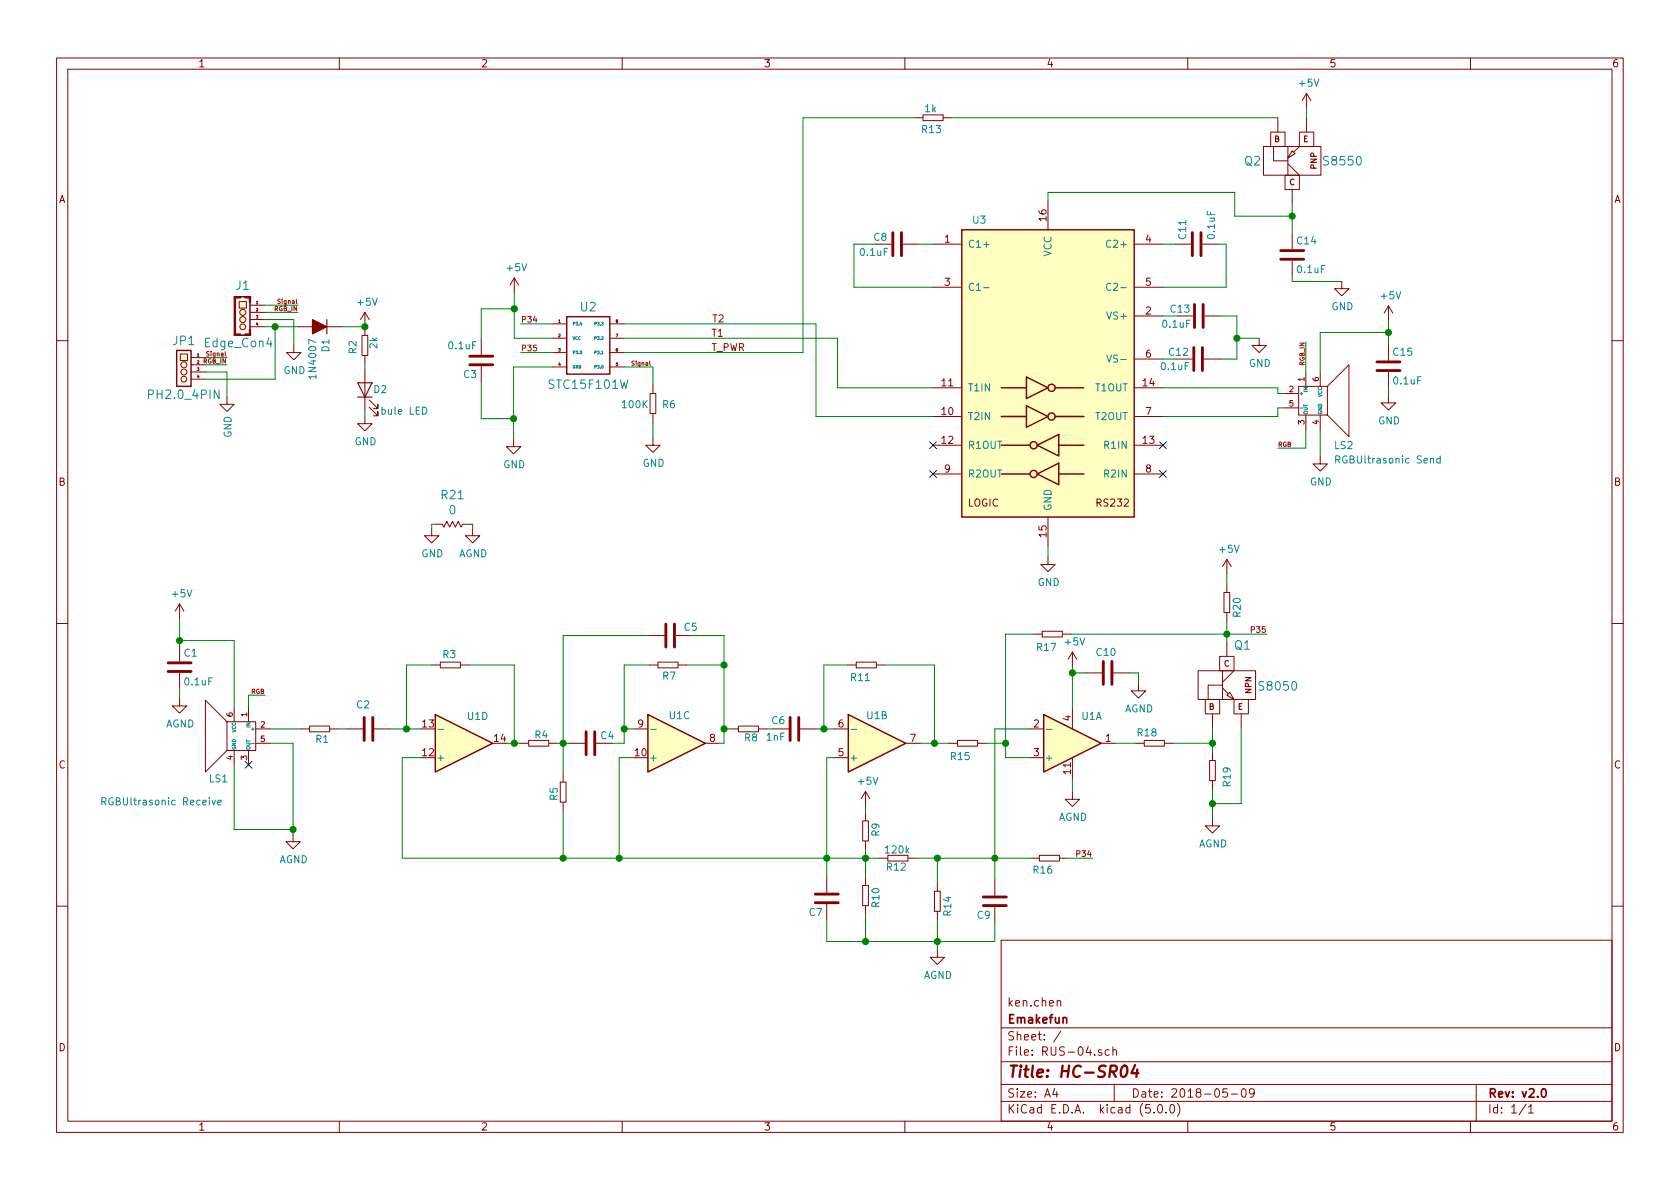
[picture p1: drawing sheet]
<svg xmlns="http://www.w3.org/2000/svg" width="297mm" height="210mm" viewBox="0 0 297 210" stroke-linecap="round" stroke-linejoin="round" font-family="sans-serif">
<g fill="none" stroke="#840000" stroke-width=".18">
<path d="M10 10.3h277v189.9h-277zM12 12.2h273v186.1h-273zM60 10.3v1.9M110 10.3v1.9M160 10.3v1.9M210 10.3v1.9M231 16.5v2.5M231 16.5l-.7 1.3M231 16.5l.8 1.3M260 10.3v1.9M161.7 20.8h1.5M163.2 20.3h3.6v1h-3.6z"/>
<path d="M166.8 20.8h1.5M185.3 35.6v5M223.4 25.9h10.2v5.1h-10.2zM224.7 23.4h2.5v2.5h-2.5zM225.2 25.9v2.5h2.5M225.9 20.8v2.6M227.2 31h2.5v2.5h-2.5zM227.7 29l2 2M227.7 25.9v5.1M228.5 26.7l.5 .5-1.3 .7zM228.5 33.5v2.6M229.7 23.4h2.6v2.5h-2.6z"/>
<path d="M229.7 25.9l-1 1M231 20.8v2.6M41.5 52.4h2.7v6.9h-2.7zM42.3 53.3h1.3v1.2h-1.3zM44.2 57.8h2.5M44.2 53.5v4.8M44.2 54h2.5M44.2 55.2h2.5M44.2 56.5h2.5M52.7 57.8h7.6M64 59.3h1v3.6h-1zM64.5 55.2v4.1"/>
<path d="M64.5 55.2l-.7 1.3M64.5 55.2l.8 1.3M85.1 59.9v2.8M90.9 49.1l-.7 1.3M90.9 49.1v2.6M90.9 49.1l.8 1.3M97.7 57.3h2.5M97.7 59.8h2.5M107.8 57.3h2.6M107.8 59.8h2.6M154.8 43.2h2.8M159.6 43.2h2.8"/>
<path d="M165 43.2h5.1M165 50.8h5.1M200.5 43.2h5.1M200.5 55.9h5.1M200.5 50.8h5.1M207.8 43.2h2.8M208.2 55.9h2.7M212.6 43.2h2.8M213 55.9h2.8M222.6 59.8v1.3h1.3l-1.3 1.3-1.2-1.3h1.2M228.5 41.3v2.8M228.5 46.1v2.8"/>
<path d="M237.2 49.8v1.2h1.3l-1.3 1.3-1.2-1.3h1.2M245.5 54.1v2.5M245.5 54.1l-.8 1.3M245.5 54.1l.8 1.3M10 60.2h2M31.9 62.6h1.2v1.1h-1.2zM33.8 63.2h2.5M33.8 64.5h2.5M33.8 65.8h2.5M33.8 67.1h2.5M40.1 70.2v1.3h1.3l-1.3 1.3-1.2-1.3h1.2M51.9 61.1v1.3h1.3l-1.3 1.2-1.2-1.2h1.2"/>
<path d="M64.5 73.7v1.2h1.3l-1.3 1.3-1.3-1.3h1.3M64.5 62.9v1.5M64.5 65.1v7.7M65.3 72l1.5 1.5v-.7v.7h-.8M65.3 70.7l1.5 1.6v-.8v.8h-.8M85.1 64.8v2.8M90.8 77.7v1.3h1.3l-1.3 1.3-1.3-1.3h1.3M97.7 62.4h2.5M97.7 64.9h2.5M107.8 62.4h2.6M107.8 64.9h2.6M114.9 69.6h1.1v3.5h-1.1z"/>
<path d="M115.4 77.5v1.2h1.3l-1.3 1.3-1.2-1.3h1.2M115.4 68.1v1.5M115.4 73.2v1.5M165 73.7h5.1M165 68.6h5.1M165 78.7h5.1M200.5 63.5h5.1M200.5 73.7h5.1M200.5 68.6h5.1M200.5 78.7h5.1M208 63.5h2.8M212.9 63.5h2.7"/>
<path d="M227.1 69.6h2.5M227.1 72.1h2.5M230.9 65.8v2.5M230.9 73.4v2.5M233.4 65.8v2.5M233.4 73.4v2.5M234.7 68.3l3.8-3.8v12.7l-3.8-3.8h-5.1v-5.1h5.1v5.1M245.5 70v1.2h1.3l-1.3 1.3-1.3-1.3h1.3M245.5 61v2.7M245.5 65.8v2.8M285 60.2h2M76.3 93.5v1.2h1.3l-1.3 1.3-1.2-1.3h1.2"/>
<path d="M76.7 92.7h1.5M78.2 92.7l.3 .5 .5-1 .5 1 .5-1 .5 1 .5-1 .5 1 .3-.5M81.8 92.7h1.5M83.6 93.5v1.2h1.2l-1.2 1.3-1.3-1.3h1.3M165 83.8h5.1M185.3 98.5v1.3h1.3l-1.3 1.3-1.3-1.3h1.3M185.3 91.4v5.1M200.5 83.8h5.1M216.9 98.9v2.6M216.9 98.9l-.7 1.3M216.9 98.9l.8 1.3M233.4 80.8v1.2h1.3l-1.3 1.3-1.2-1.3h1.2"/>
<path d="M10 110.3h2M31.7 106.8v2.5M31.7 114.2v2.8M31.7 119v2.8M31.7 106.8l-.7 1.3M31.7 106.8l.8 1.3M76.3 117.6h1.5M77.9 117.1h3.5v1h-3.5zM81.4 117.6h1.5M114.7 112.4h2.8M114.8 117.6h1.5M116.3 117.1h3.6v1h-3.6z"/>
<path d="M119.5 112.4h2.8M119.9 117.6h1.5M149.9 117.6h1.5M151.4 117.1h3.5v1h-3.5zM155 117.6h1.5M182.8 112.1h1.5M184.3 111.6h3.5v1h-3.5zM187.9 112.1h1.5M189.6 115.3v2.6M189.6 115.3l-.8 1.3M189.6 115.3l.8 1.3M192 119h2.8"/>
<path d="M196.8 119h2.8M211.8 118.6h10.2v5.1h-10.2zM215.6 116.1h2.6v2.5h-2.6zM216.2 118.6v5.1M216.4 104.8h1v3.5h-1zM216.9 103.2v1.5M216.9 108.4v1.4M216.9 113.5v2.6M218.2 118.6l-2 2M285 110.3h2M31.7 123.6v1.2h1.3l-1.3 1.3-1.2-1.3h1.2M40.1 127.6l-3.8-3.8v12.7l3.8-3.8h5.1v-5.1h-5.1v5.1"/>
<path d="M41.4 125.1v2.5M41.4 132.7v2.5M43.9 125.1v2.5M43.9 132.7v2.5M45.2 128.9h2.6M45.2 131.4h2.6M53.2 128.9h1.5M54.7 128.4h3.6v1h-3.6zM58.3 128.9h1.5M61.3 128.9h2.8M66.2 128.9h2.8M91.9 131.4h1.5"/>
<path d="M93.5 130.9h3.5v1h-3.5zM97.1 131.4h1.5M99.1 138.3h1v3.6h-1zM99.6 136.8v1.5M100.6 131.4h2.8M105.4 131.4h2.8M112 128.9h2.6M124.7 131.4h2.6M129 128.9h1.5M130.6 128.4h3.5v1h-3.5zM134.1 128.9h1.5M136.7 128.9h2.7"/>
<path d="M141.5 128.9h2.8M147.4 128.9h2.6M147.4 134h2.6M153 139.9v2.6M153 139.9l-.7 1.3M153 139.9l.8 1.3M160.1 131.4h2.6M167.8 131.4h1.5M169.3 130.9h3.5v1h-3.5zM172.9 131.4h1.5M182 128.9h2.5M182 134h2.5"/>
<path d="M189.6 125.1v3.8M189.6 134v3.8M194.7 131.4h2.5M200.8 131.4h1.5M201.3 120.9v1.3h1.3l-1.3 1.2-1.3-1.2h1.3M202.3 130.9h3.6v1h-3.6zM205.9 131.4h1.5M213.1 123.7h2.5v2.5h-2.5zM213.9 134.5h1v3.5h-1zM214.4 126.2v2.6M214.4 133v1.5M214.4 138.1v1.5"/>
<path d="M216.2 121.2h-2.6v2.5M216.2 121.7l1 1M216.9 122.9l.5-.5 .8 1.3zM218.2 123.7h2.5v2.5h-2.5zM219.5 126.2v2.6M51.8 147.6v1.2h1.3l-1.3 1.3-1.3-1.3h1.3M99.6 141.9v1.5M146.2 155.1v2.8M146.2 159.9v2.8M152.5 156.6h1v3.5h-1zM152.5 145.2h1v3.5h-1zM153 143.6v1.5"/>
<path d="M153 148.7v1.5M153 155.1v1.5M155.4 151.8h1.5M157 151.3h3.5v1h-3.5zM160.6 151.8h1.5M165.2 157.6h1v3.6h-1zM165.7 156.1v1.5M175.9 155.6v2.8M182.2 151.8h1.5M183.8 151.3h3.5v1h-3.5zM187.4 151.8h1.4M189.6 140.1v1.2h1.3l-1.3 1.3-1.3-1.3h1.3"/>
<path d="M214.4 144.8v1.2h1.2l-1.2 1.3-1.3-1.3h1.3M10 160.2h2M153 160.2v1.5M165.7 168v1.3h1.3l-1.3 1.3-1.2-1.3h1.2M165.7 161.2v1.5M175.9 160.4v2.8M177 166.3h108v32h-108zM186.9 177.1l.2-.2 .4 .1 .1 .9M285 160.2h2M60 198.3v1.9M110 198.3v1.9M160 198.3v1.9"/>
<path d="M177 194.8h108M177 191.8h108M177 187.8h108M177 181.8h108M186.5 192.5l-.4 1h1M186.8 193v1M187.6 182.3l-1.3 2M194.8 185.7a.37 .37 0 0 0-.6 .1l.1 .2 .5 .2v.1l-.2 .3-.4-.1M196.1 185.7l-.4-.1-.3 .3 .1 .6 .2 .1 .4-.1M196.8 185.7a.37 .37 0 0 1 .6 .1v.8M196.8 185.1v1.5M197 191.8v3"/>
<path d="M204 196.7v.1M204.8 195.5l.4-.2a.94 .94 0 0 1 0 1.5 .79 .79 0 0 1-.4-1.3zM206.2 196.7v.1M207 195.4l.3-.1a.94 .94 0 0 1 0 1.5 .82 .82 0 0 1-.3-1.4zM208.2 195.1a1.71 1.71 0 0 1 0 2.3M210 198.3v1.9M217 192.5h-.7l-.1 .7 .2-.1 .5 .1 .1 .2v.5l-.2 .1-.6-.1M217.7 193.5h1.1M219.6 192.7l.4-.2a.94 .94 0 0 1 0 1.5 .82 .82 0 0 1-.4-1.3zM221.8 193.2l-.3 .3h-.3l-.3-.3v-.4l.2-.2 .4-.1 .2 .2a1.13 1.13 0 0 1-.2 1.2l-.4 .1M260 198.3v1.9M261 191.8v6.5"/>
<path d="M269.8 195.2l-1.2 2M270.3 195.8l.4-.5v1.5M270.3 196.8h.8"/>
<circle cx="42.9" cy="55.2" r=".53"/>
<circle cx="42.9" cy="56.5" r=".53"/>
<circle cx="42.9" cy="57.8" r=".51"/>
<circle cx="32.5" cy="64.5" r=".53"/>
<circle cx="32.5" cy="65.8" r=".53"/>
<circle cx="32.5" cy="67.1" r=".51"/>
</g>
<path d="M188 180.1l.2-.2 .3 .1 .1 .9M272.7 192.7l.2-.2a.81 .81 0 0 1 .6 .6 .81 .81 0 0 1-.3 .8l-.2 .1a.79 .79 0 0 1-.3-1.3z" fill="none" stroke="#840000" stroke-width=".3"/>
<path d="M198.6 188.5a.43 .43 0 0 1 .4 0 .43 .43 0 0 1 .3 .3 1.15 1.15 0 0 1-.8 1.6 1.3 1.3 0 0 1 .1-1.9zM200.7 188.3l-.6 1.5h1.2M201.1 189.1l-.2 1.3" fill="none" stroke="#840000" stroke-width=".41"/>
<g fill="none" stroke="#840000" stroke-width=".51">
<path d="M157.9 41.1v4.1M159.4 41.1v4.1M210.8 41.1v4.1M211.2 53.8v4.1M212.3 41.1v4.1M212.7 53.8v4.1M226.4 45.8h4.1M226.4 44.3h4.1M83.1 63h4M83.1 64.5h4M211.1 61.5v4M212.6 61.5v4"/>
<path d="M243.5 65.5h4M243.5 64h4M29.7 118.7h4.1M29.7 117.2h4.1M117.7 110.4v4M119.3 110.4v4M195.1 117v4M196.6 117v4M64.4 126.9v4M65.9 126.9v4M103.6 129.4v4.1M105.2 129.4v4.1"/>
<path d="M139.7 126.9v4M141.2 126.9v4M144.1 158.1h4.1M144.1 159.6h4.1M173.9 158.6h4M173.9 160.1h4"/>
</g>
<g fill="#ffffc2" stroke="#ffffc2" stroke-width=".18">
<path d="M170.1 40.6h30.4v50.8h-30.4z"/>
<path d="M228.5 26.7l.5 .5-1.3 .7z"/>
<path d="M184.5 126.4l10.2 5-10.2 5.1z"/>
<path d="M150 126.4l10.1 5-10.1 5.1z"/>
<path d="M114.6 126.4l10.1 5-10.1 5.1z"/>
<path d="M77 126.4l10.1 5-10.1 5.1z"/>
<path d="M216.9 122.9l.5-.5 .8 1.3z"/>
<path d="M42.3 53.3h1.3v1.2h-1.3z"/>
<path d="M31.9 62.6h1.2v1.1h-1.2z"/>
<circle cx="42.9" cy="57.8" r=".51"/>
<circle cx="42.9" cy="56.5" r=".53"/>
<circle cx="42.9" cy="55.2" r=".53"/>
<circle cx="32.5" cy="67.1" r=".51"/>
<circle cx="32.5" cy="65.8" r=".53"/>
<circle cx="32.5" cy="64.5" r=".53"/>
</g>
<g fill="none" stroke="#840000" stroke-width=".25">
<path d="M100.2 56h7.6v10.2h-7.6zM170.1 40.6h30.4v50.8h-30.4zM31.2 62h2.6v6.3h-2.6zM177 73.7h4.5M177 68.6h4.5M177 78.7h5.1M181.5 71.7l3.8 2-3.8 1.9zM181.5 66.7l3.8 1.9-3.8 1.9zM183.4 78.7l3.8-1.9v3.8zM186.6 73.7h5M186.6 68.6h5M187.2 78.7h4.4"/>
<path d="M177 83.8h5.1M183.4 83.8l3.8-1.9v3.8zM187.2 83.8h4.4M77 126.4l10.1 5-10.1 5.1zM114.6 126.4l10.1 5-10.1 5.1zM150 126.4l10.1 5-10.1 5.1zM184.5 126.4l10.2 5-10.2 5.1z"/>
<circle cx="182.8" cy="78.7" r=".63"/>
<circle cx="185.9" cy="68.6" r=".63"/>
<circle cx="185.9" cy="73.7" r=".63"/>
<circle cx="182.8" cy="83.8" r=".63"/>
</g>
<g fill="none" stroke="#008484" stroke-width=".18">
<path d="M105.2 59.8h.2v-.2l-.2-.1v.5M105.2 57.2h.2v-.2h-.2v.5M173.9 50.9h1M196.4 42.6a.5 .5 0 0 0-.6 0 .5 .5 0 0 0-.2 .6 .45 .45 0 0 0 .3 .5 .45 .45 0 0 0 .5-.1M196.4 50.2a.5 .5 0 0 0-.6 0 .5 .5 0 0 0-.2 .6 .45 .45 0 0 0 .3 .5 .45 .45 0 0 0 .5-.1M74.7 72a.64 .64 0 0 1 .8 .6 .64 .64 0 0 1-.8 .6zM105.2 64.9l.2-.1v-.2h-.2v.5M105.2 62.3h.2v-.2h-.2v.5M195.7 62.8l.4 1.3 .4-1.3M229.8 72.2h.6M236.2 81.3l.7-.1v-.5l-.7-.1v1.3M254.6 81.1l-.3-.1-.3 .3 .2 .5h.4"/>
<path d="M254.6 80.6v1.3M44.5 131.5h.5M77.4 129h1M115 129h1M150.5 129h1M185 129h1M18 141.7h.6l.1-.2v-.3l-.2-.1h-.5v1.2M37.5 141.5l.3 .8 .3-.8M38.5 141.9l.6-.1v-.3h-.4l-.2 .2 .1 .6h.5"/>
</g>
<path d="M164.4 78.1l1.2 1.2M165.6 78.1l-1.2 1.2M205 78.1l1.2 1.2M206.2 78.1l-1.2 1.2M164.4 83.2l1.2 1.2M165.6 83.2l-1.2 1.2M205 83.2l1.2 1.2M206.2 83.2l-1.2 1.2M43.3 134.6l1.3 1.3M44.6 134.6l-1.3 1.3" fill="none" stroke="#000084" stroke-width=".18"/>
<path d="M114.9 63.8v.7l.1 .1" fill="none" stroke="#c20000" stroke-width=".18"/>
<g fill="none" stroke="#008400" stroke-width=".18">
<path d="M231 19v1.8M161.7 20.8h-19.7v41.6h-31.6M168.3 20.8h57.6M185.3 35.6v-1.6h33v4.2h10.2M228.5 36.1v5.2M46.7 54h6M46.7 55.2h6M46.7 57.8h6M46.7 56.5h5.2v4.6M48.6 57.8v9.3h-12.3M60.3 57.8h4.2M90.9 51.7v8.1h6.8"/>
<path d="M90.9 54.6h-5.8v5.3M92.1 57.3h5.6M110.4 59.8h37.7v8.8h16.9M110.4 57.3h33.9v16.4h20.7M154.8 43.2h-3.8v7.6h14M162.4 43.2h2.6M205.6 43.2h2.2M205.6 55.9h2.6M215.4 43.2h1.4v7.6h-11.2M215.8 55.9h2.9v7.6h-3.1M218.7 59.8h3.9M228.5 48.9v.9h8.7"/>
<path d="M245.5 58.8h-12.1v7M245.5 56.6v4.4M36.3 65.8h3.8v4.4M36.3 64.5h3.8M36.3 63.2h3.8M64.5 64.4v.7M64.5 72.8v.9M85.1 67.6v6.4h5.7M92.1 62.4h5.6M97.7 64.9h-6.9v12.8M110.4 64.9h5v3.2M115.4 74.7v2.8"/>
<path d="M205.6 68.6h20.3v1h1.2M205.6 63.5h2.4M227.1 72.1h-1.2v1.6h-20.3M230.9 60.4v5.4M230.9 75.9v3.3h-5M233.4 75.9v4.9M245.5 68.6v1.4M76.7 92.7h-.4v.8M83.3 92.7h.3v.8M185.3 96.5v2M31.7 113.3h9.7v11.8M31.7 109.3v4.9"/>
<path d="M76.3 117.6h-4.4v11.3M82.9 117.6h8v13.8M114.7 112.4h-15.1v24.4M114.8 117.6h-4.4v13.8h-2.2M121.4 117.6h6.6M122.3 112.4h5.7v19h-.7M149.9 117.6h-4.2v11.3M156.5 117.6h8.7v13.8M182.8 112.1h-5v21.9h4.2M189.4 112.1h34.6M189.6 117.9v7.2M189.6 119h2.4"/>
<path d="M199.6 119h1.7v1.9M216.9 101.5v1.7M216.9 109.8v3.7M31.7 121.8v1.8M41.4 135.2v11.5h10.4M46.9 122.9h-3v2.2M47.8 131.4h4v16.2M47.8 128.9h5.4M59.8 128.9h1.5M69 128.9h5.4M74.4 134h-3.3v17.8h84.3M89.7 131.4h2.2"/>
<path d="M98.6 131.4h2M110.4 128.9h1.6M112 134h-2.5v17.8M128 128.9h1M135.6 128.9h1.1M144.3 128.9h3.1M147.4 134h-1.2v21.1M162.7 131.4h5.1M174.4 131.4h3.4M182 128.9h-6.1v26.7M189.6 137.8v2.3M197.2 131.4h3.6"/>
<path d="M207.4 131.4h7M214.4 128.8v4.2M214.4 139.6v5.2M219.5 128.8v13.3h-5.1M99.6 143.4v8.4M153 142.5v1.1M153 150.2v4.9M162.1 151.8h20.1M165.7 151.8v4.3M188.8 151.8h4.4M146.2 162.7v3.8h29.7v-3.3M153 161.7v4.8"/>
<path d="M165.7 162.7v5.3"/>
</g>
<g fill="#008400" stroke="#008400" stroke-width=".25">
<circle cx="175.9" cy="151.8" r=".51"/>
<circle cx="90.9" cy="54.6" r=".51"/>
<circle cx="90.8" cy="74" r=".51"/>
<circle cx="214.4" cy="131.4" r=".51"/>
<circle cx="214.4" cy="142.1" r=".51"/>
<circle cx="216.9" cy="112.1" r=".51"/>
<circle cx="165.7" cy="151.8" r=".51"/>
<circle cx="153" cy="151.8" r=".51"/>
<circle cx="71.9" cy="128.9" r=".51"/>
<circle cx="90.9" cy="131.4" r=".51"/>
<circle cx="99.6" cy="131.4" r=".51"/>
<circle cx="110.4" cy="128.9" r=".51"/>
<circle cx="128" cy="128.9" r=".51"/>
<circle cx="128" cy="117.6" r=".51"/>
<circle cx="145.7" cy="128.9" r=".51"/>
<circle cx="165.2" cy="131.4" r=".51"/>
<circle cx="153" cy="166.5" r=".51"/>
<circle cx="165.7" cy="166.5" r=".51"/>
<circle cx="146.2" cy="151.8" r=".51"/>
<circle cx="99.6" cy="151.8" r=".51"/>
<circle cx="109.5" cy="151.8" r=".51"/>
<circle cx="189.6" cy="119" r=".51"/>
<circle cx="177.8" cy="131.4" r=".51"/>
<circle cx="228.5" cy="38.2" r=".51"/>
<circle cx="51.8" cy="146.7" r=".51"/>
<circle cx="218.7" cy="59.8" r=".51"/>
<circle cx="245.5" cy="58.8" r=".51"/>
<circle cx="31.8" cy="113.3" r=".51"/>
<circle cx="64.5" cy="57.8" r=".51"/>
<circle cx="48.6" cy="57.8" r=".51"/>
</g>
<path d="M57.8 56.5v2.5M63.2 67.7h2.6l-1.3 2.5zM63.2 70.2h2.6" fill="none" stroke="#840000" stroke-width=".2"/>
<path d="M55.2 56.5l2.6 1.3-2.6 1.2z" fill="#840000" stroke="#840000" stroke-width=".2"/>
<g fill="#840000" stroke="#840000" stroke-width=".18">
<path d="M41.4 59h1.1v.3h-1.1z"/>
<path d="M41.4 52.4h.3v6.9h-.3z"/>
<path d="M42.5 52.4l.8 .1z"/>
<path d="M41.4 52.4h1.1v.3h-1.1z"/>
<path d="M43.3 59h1v.3h-1z"/>
<path d="M43.3 52.4h1v.3h-1z"/>
<path d="M44.1 58.3h.2v.9h-.2z"/>
<path d="M44.1 52.4h.2v1.1h-.2z"/>
</g>
<text font-size="2.8" fill="#840000" x="178" y="190.5">Title: HC-SR04</text>
<g font-size="2.1" fill="#008484">
<text x="220.1" y="29.3">Q2</text>
<text x="234.3" y="29.3">S8550</text>
<text x="41.8" y="51.3">J1</text>
<text x="102.7" y="55.1">U2</text>
<text x="30.6" y="61">JP1</text>
<text x="36.3" y="61.4">Edge_Con4</text>
<text x="26.6" y="70.6">PH2.0_4PIN</text>
<text x="97.3" y="68.8">STC15F101W</text>
<text x="78.1" y="88.3">R21</text>
<text x="79.4" y="91">0</text>
<text x="218.3" y="114.9">Q1</text>
<text x="222.9" y="122.1">S8050</text>
</g>
<g font-size="2.1" fill="#840000">
<text x="178" y="178">ken.chen</text>
<text x="178" y="184">Sheet: /</text>
<text x="178" y="181">Emakefun</text>
<text x="178" y="186.7">File: RUS-04.sch</text>
<text x="178" y="196.9">KiCad E.D.A. kicad (5.0.0)</text>
<text x="178" y="194.1">Size: A4</text>
<text x="200" y="194.1">Date: 2018-05-09</text>
<text x="263" y="194.1">Rev: v2.0</text>
<text x="263" y="196.9">Id: 1/1</text>
</g>
<g font-size="1.8" fill="#840000">
<text x="35" y="11.9">1</text>
<text x="85" y="11.9">2</text>
<text x="135" y="11.9">3</text>
<text x="185" y="11.9">4</text>
<text x="235" y="11.9">5</text>
<text x="285" y="11.9">6</text>
<text x="10.4" y="35.9">A</text>
<text x="285.4" y="35.9">A</text>
<text x="185" y="39.1" transform="rotate(-90 185 39.1)">16</text>
<text x="167" y="42.9">1</text>
<text x="202.6" y="42.9">4</text>
<text x="167" y="50.5">3</text>
<text x="202.6" y="50.5">5</text>
<text x="202.6" y="55.6">2</text>
<text x="202.6" y="63.2">6</text>
<text x="166.5" y="68.3">11</text>
<text x="202.1" y="68.3">14</text>
<text x="166.5" y="73.4">10</text>
<text x="202.6" y="73.4">7</text>
<text x="166.5" y="78.5">12</text>
<text x="167" y="83.6">9</text>
<text x="202.1" y="78.5">13</text>
<text x="202.6" y="83.6">8</text>
<text x="10.4" y="85.9">B</text>
<text x="171.1" y="89.6">LOGIC</text>
<text x="194" y="89.6">RS232</text>
<text x="285.4" y="85.9">B</text>
<text x="185" y="94.9" transform="rotate(-90 185 94.9)">15</text>
<text x="74.7" y="128.6">13</text>
<text x="87.4" y="131.2">14</text>
<text x="112.8" y="128.6">9</text>
<text x="125.5" y="131.2">8</text>
<text x="148.2" y="128.6">6</text>
<text x="160.9" y="131.2">7</text>
<text x="182.8" y="128.6">2</text>
<text x="189.4" y="127.5" transform="rotate(-90 189.4 127.5)">4</text>
<text x="195.5" y="131.2">1</text>
<text x="10.4" y="135.9">C</text>
<text x="74.7" y="133.7">12</text>
<text x="112.3" y="133.7">10</text>
<text x="148.2" y="133.7">5</text>
<text x="182.8" y="133.7">3</text>
<text x="189.4" y="136.8" transform="rotate(-90 189.4 136.8)">11</text>
<text x="285.4" y="135.9">C</text>
<text x="10.4" y="185.9">D</text>
<text x="285.4" y="185.9">D</text>
<text x="35" y="199.9">1</text>
<text x="85" y="199.9">2</text>
<text x="135" y="199.9">3</text>
<text x="185" y="199.9">4</text>
<text x="235" y="199.9">5</text>
<text x="285" y="199.9">6</text>
</g>
<g font-size="1.8" fill="#008484">
<text x="229.8" y="15.3">+5V</text>
<text x="163.1" y="23.5">R13</text>
<text x="163.6" y="19.9">1k</text>
<text x="172" y="39.5">U3</text>
<text x="89.7" y="48">+5V</text>
<text x="152.2" y="45.3">0.1uF</text>
<text x="154.5" y="42.6">C8</text>
<text x="171.1" y="43.8">C1+</text>
<text x="185.9" y="45.4" transform="rotate(-90 185.9 45.4)">VCC</text>
<text x="196.2" y="43.8">C2+</text>
<text x="209.7" y="42.2" transform="rotate(-90 209.7 42.2)">C11</text>
<text x="214.8" y="42.1" transform="rotate(-90 214.8 42.1)">0.1uF</text>
<text x="229.4" y="43.2">C14</text>
<text x="171.1" y="51.4">C1-</text>
<text x="196.7" y="51.4">C2-</text>
<text x="229.5" y="48.3">0.1uF</text>
<text x="244.3" y="52.9">+5V</text>
<text x="63.3" y="54.1">+5V</text>
<text x="196.1" y="56.5">VS+</text>
<text x="205.7" y="58">0.1uF</text>
<text x="207" y="55.3">C13</text>
<text x="235.4" y="54.9">GND</text>
<text x="58.2" y="62.2" transform="rotate(-90 58.2 62.2)">D1</text>
<text x="63" y="62.5" transform="rotate(-90 63 62.5)">R2</text>
<text x="66.7" y="61.6" transform="rotate(-90 66.7 61.6)">2k</text>
<text x="79.4" y="61.8">0.1uF</text>
<text x="196.6" y="64.1">VS-</text>
<text x="205.4" y="65.5">0.1uF</text>
<text x="206.8" y="62.9">C12</text>
<text x="220.8" y="64.9">GND</text>
<text x="246.4" y="62.9">C15</text>
<text x="50.1" y="66.2">GND</text>
<text x="55.9" y="66.6" transform="rotate(-90 55.9 66.6)">1N4007</text>
<text x="66.1" y="69.5">D2</text>
<text x="82" y="66.8">C3</text>
<text x="171.1" y="69.2">T1IN</text>
<text x="193.7" y="69.2">T1OUT</text>
<text x="246.5" y="68">0.1uF</text>
<text x="40.9" y="77.4" transform="rotate(-90 40.9 77.4)">GND</text>
<text x="67.6" y="73.3">bule LED</text>
<text x="110.1" y="72.2">100K</text>
<text x="117.2" y="72.2">R6</text>
<text x="171.1" y="74.3">T2IN</text>
<text x="193.7" y="74.3">T2OUT</text>
<text x="243.7" y="75.1">GND</text>
<text x="62.7" y="78.7">GND</text>
<text x="89" y="82.8">GND</text>
<text x="113.6" y="82.5">GND</text>
<text x="171.1" y="79.4">R1OUT</text>
<text x="195.5" y="79.4">R1IN</text>
<text x="236" y="79.4">LS2</text>
<text x="236.7" y="82">RGBUltrasonic Send</text>
<text x="171.1" y="84.4">R2OUT</text>
<text x="195.5" y="84.4">R2IN</text>
<text x="231.6" y="85.8">GND</text>
<text x="185.9" y="90.4" transform="rotate(-90 185.9 90.4)">GND</text>
<text x="74.5" y="98.5">GND</text>
<text x="81.1" y="98.5">AGND</text>
<text x="215.7" y="97.8">+5V</text>
<text x="30.5" y="105.6">+5V</text>
<text x="183.5" y="103.6">GND</text>
<text x="121" y="111.6">C5</text>
<text x="219.4" y="109.1" transform="rotate(-90 219.4 109.1)">R20</text>
<text x="32.6" y="116.1">C1</text>
<text x="78.3" y="116.4">R3</text>
<text x="183.4" y="115.1">R17</text>
<text x="188.4" y="114.1">+5V</text>
<text x="193.9" y="116">C10</text>
<text x="32.8" y="121.2">0.1uF</text>
<text x="63.1" y="125.3">C2</text>
<text x="117.2" y="120.2">R7</text>
<text x="150.5" y="120.4">R11</text>
<text x="198.8" y="126">AGND</text>
<text x="29.3" y="128.6">AGND</text>
<text x="55.9" y="131.4">R1</text>
<text x="82.7" y="127.3">U1D</text>
<text x="94.6" y="130.6">R4</text>
<text x="106.3" y="130.7">C4</text>
<text x="118.4" y="127.2">U1C</text>
<text x="131.7" y="131.1">R8</text>
<text x="135.6" y="131">1nF</text>
<text x="136.5" y="128.1">C6</text>
<text x="153.3" y="127.2">U1B</text>
<text x="191.3" y="127.3">U1A</text>
<text x="201.2" y="130.2">R18</text>
<text x="77.1" y="134.6">+</text>
<text x="114.7" y="134.6">+</text>
<text x="150.1" y="134.6">+</text>
<text x="168.1" y="134.4">R15</text>
<text x="184.7" y="134.6">+</text>
<text x="18.7" y="142.4">RGBUltrasonic Receive</text>
<text x="37" y="138.3">LS1</text>
<text x="98.6" y="141.5" transform="rotate(-90 98.6 141.5)">R5</text>
<text x="151.8" y="138.8">+5V</text>
<text x="217.6" y="139" transform="rotate(-90 217.6 139)">R19</text>
<text x="155.5" y="147.8" transform="rotate(-90 155.5 147.8)">R9</text>
<text x="187.1" y="145.2">AGND</text>
<text x="211.9" y="149.9">AGND</text>
<text x="49.4" y="152.6">AGND</text>
<text x="156.7" y="150.9">120k</text>
<text x="156.8" y="154">R12</text>
<text x="182.8" y="154.5">R16</text>
<text x="143.1" y="162">C7</text>
<text x="155.5" y="160.4" transform="rotate(-90 155.5 160.4)">R10</text>
<text x="168.2" y="161.9" transform="rotate(-90 168.2 161.9)">R14</text>
<text x="172.8" y="162.5">C9</text>
<text x="163.3" y="173.1">AGND</text>
</g>
<g font-size="1.8" fill="#c20000">
<text x="125.7" y="59.6">T1</text>
<text x="125.9" y="57">T2</text>
<text x="125.7" y="62.1">T_PWR</text>
</g>
<g font-size="1.4" fill="#840000">
<text x="225.3" y="25.1">B</text>
<text x="230.4" y="25.1">E</text>
<text x="232.8" y="29.9" transform="rotate(-90 232.8 29.9)">PNP</text>
<text x="228" y="32.7">C</text>
<text x="228" y="69.3">2</text>
<text x="228" y="71.9">5</text>
<text x="230.6" y="67.4" transform="rotate(-90 230.6 67.4)">1</text>
<text x="233.2" y="67.4" transform="rotate(-90 233.2 67.4)">6</text>
<text x="230.6" y="75.1" transform="rotate(-90 230.6 75.1)">3</text>
<text x="233.2" y="75.1" transform="rotate(-90 233.2 75.1)">4</text>
<text x="216.4" y="117.9">C</text>
<text x="213.7" y="125.5">B</text>
<text x="218.9" y="125.5">E</text>
<text x="221.3" y="122.7" transform="rotate(-90 221.3 122.7)">NPN</text>
<text x="41.1" y="126.7" transform="rotate(-90 41.1 126.7)">6</text>
<text x="43.7" y="126.7" transform="rotate(-90 43.7 126.7)">1</text>
<text x="46.1" y="128.6">2</text>
<text x="46.1" y="131.2">5</text>
<text x="41.1" y="134.4" transform="rotate(-90 41.1 134.4)">4</text>
<text x="43.7" y="134.4" transform="rotate(-90 43.7 134.4)">3</text>
</g>
<g font-size="1.4" fill="#c20000">
<text x="92.1" y="57">P34</text>
<text x="92.1" y="62.1">P35</text>
<text x="221.5" y="111.9">P35</text>
<text x="190.7" y="151.5">P34</text>
</g>
<g font-size="1.1" fill="#c20000">
<text x="49.4" y="53.7">Signal</text>
<text x="48.6" y="55">RGB_IN</text>
<text x="36" y="64.3">RGB_IN</text>
<text x="36.8" y="63">Signal</text>
<text x="111.5" y="64.7">Signal</text>
<text x="230.7" y="64.6" transform="rotate(-90 230.7 64.6)">RGB_IN</text>
<text x="225.9" y="79">RGB</text>
<text x="44.4" y="122.7">RGB</text>
</g>
<g font-size=".9" fill="#008484">
<text x="229.7" y="69.9">+</text>
<text x="231.2" y="69.3" transform="rotate(-90 231.2 69.3)">IN</text>
<text x="233.7" y="70.3" transform="rotate(-90 233.7 70.3)">VCC</text>
<text x="231.2" y="73.3" transform="rotate(-90 231.2 73.3)">OUT</text>
<text x="233.7" y="73.3" transform="rotate(-90 233.7 73.3)">GND</text>
<text x="41.7" y="129.6" transform="rotate(-90 41.7 129.6)">VCC</text>
<text x="44.2" y="128.6" transform="rotate(-90 44.2 128.6)">IN</text>
<text x="44.7" y="129.2">+</text>
<text x="41.7" y="132.7" transform="rotate(-90 41.7 132.7)">GND</text>
<text x="44.2" y="132.7" transform="rotate(-90 44.2 132.7)">OUT</text>
</g>
<g font-size=".7" fill="#840000">
<text x="45.3" y="53.8">1</text>
<text x="45.3" y="55">2</text>
<text x="45.3" y="56.3">3</text>
<text x="45.3" y="57.6">4</text>
<text x="98.8" y="57.1">1</text>
<text x="98.8" y="59.6">2</text>
<text x="108.9" y="59.6">7</text>
<text x="108.9" y="57.1">8</text>
<text x="34.9" y="63">1</text>
<text x="34.9" y="64.3">2</text>
<text x="34.9" y="65.6">3</text>
<text x="98.8" y="62.1">3</text>
<text x="98.8" y="64.7">4</text>
<text x="108.9" y="64.7">5</text>
<text x="108.9" y="62.1">6</text>
<text x="34.9" y="66.8">4</text>
</g>
<g font-size=".7" fill="#008484">
<text x="101.2" y="57.5">P3.4</text>
<text x="105.4" y="57.5">P3.3</text>
<text x="101.2" y="60.1">VCC</text>
<text x="101.2" y="62.6">P3.5</text>
<text x="101.2" y="65.1">GND</text>
<text x="105.4" y="65.1">P3.0</text>
<text x="105.4" y="62.6">P3.1</text>
<text x="105.4" y="60.1">P3.2</text>
</g>
</svg>
